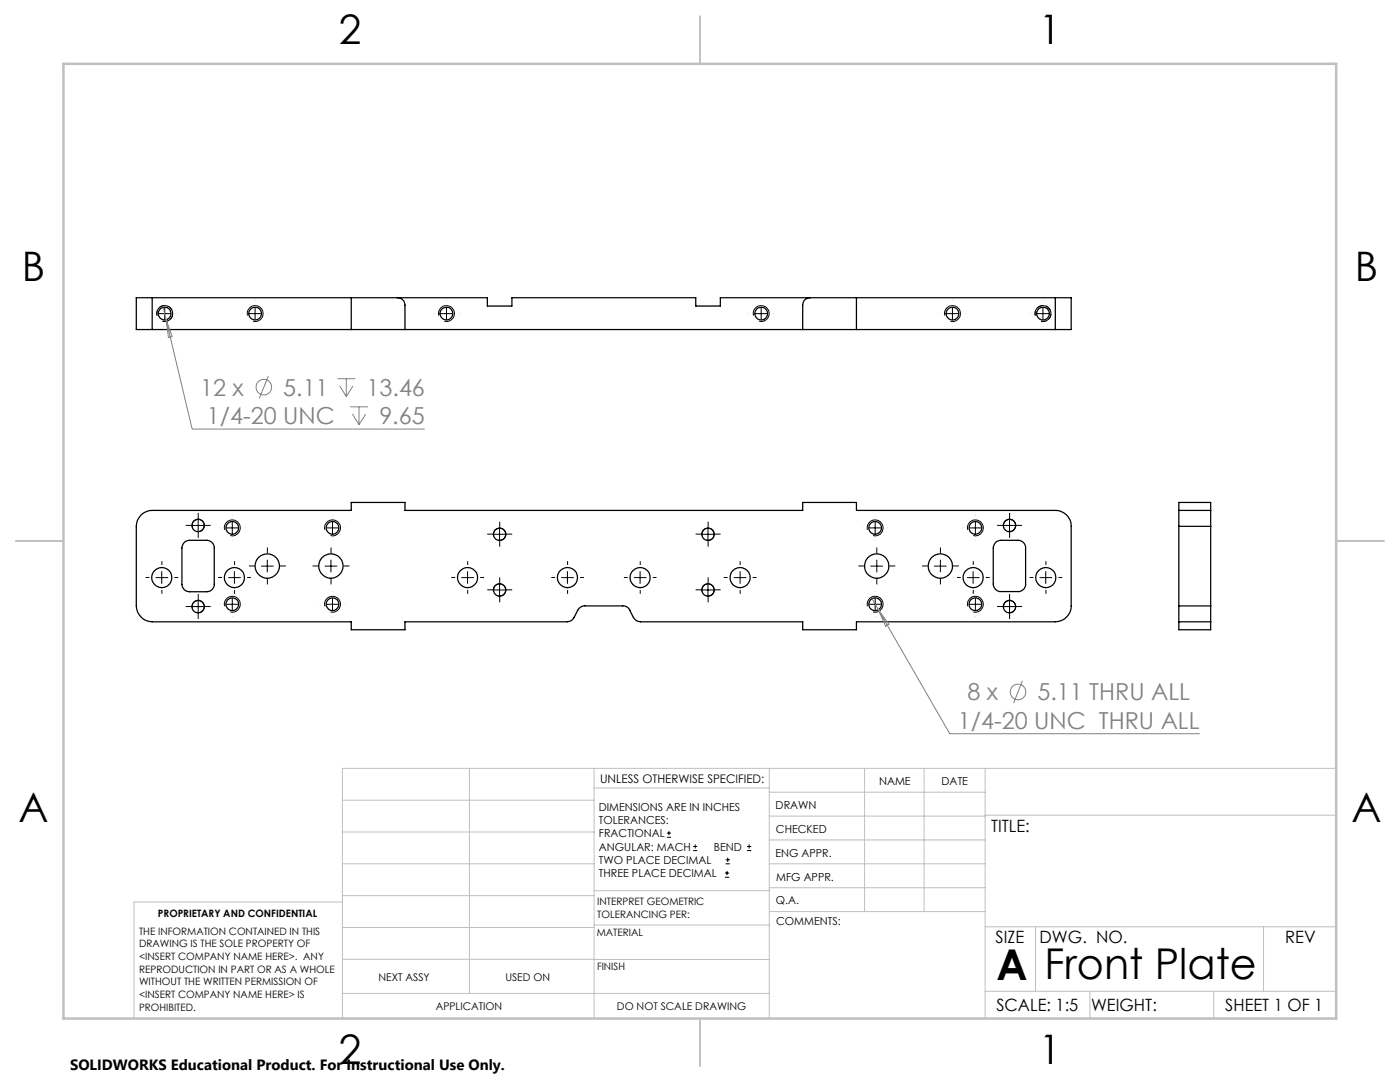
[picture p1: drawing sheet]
<svg xmlns="http://www.w3.org/2000/svg" width="279mm" height="216mm" viewBox="0 0 279 216" stroke-linecap="round" stroke-linejoin="round" font-family="sans-serif">
<g fill="none" stroke="#000" stroke-width=".25">
<path d="M30.4 59.4h-3.2v6.4h3.2M30.4 59.4h66.9v1.7h4.9v-1.7h36.7v1.7h4.9v-1.7h66.8M30.4 59.4v6.4M70.1 59.4v6.4M79.3 59.4a1.51 1.51 0 0 1 1.5 1.5v4.9M161.7 59.4a1.45 1.45 0 0 0-1.5 1.5v4.9M170.9 59.4v6.4M210.6 59.4h3.2v6.4h-3.2M210.6 59.4v6.4M30.4 65.8h180.2M28.2 102.8a3.3 3.3 0 0 1 2.2-1h39.7v-1.5h10.7v1.5h79.4v-1.5h10.7v1.5h39.7a3.1 3.1 0 0 1 3.2 3.2v15.9a3.2 3.2 0 0 1-3.2 3.2h-39.7v1.6h-10.7v-1.6h-32.4a1.68 1.68 0 0 1-1.4-.9l-.7-1.4a1.42 1.42 0 0 0-1.4-.9h-7.6a1.51 1.51 0 0 0-1.4 .9l-.7 1.4a1.57 1.57 0 0 1-1.4 .9h-32.4v1.6h-10.7v-1.6h-39.7a3.3 3.3 0 0 1-3.2-3.2v-15.9a3.1 3.1 0 0 1 1-2.2zM36.8 108.3l.2-.2 .8-.3h3.5a1.51 1.51 0 0 1 1.5 1.5v7.3a1.45 1.45 0 0 1-1.5 1.5h-3.5a1.51 1.51 0 0 1-1.5-1.5v-7.3z"/>
<path d="M198.9 108.1l.8-.3h3.5a1.51 1.51 0 0 1 1.5 1.5v7.3a1.45 1.45 0 0 1-1.5 1.4h-3.5a1.51 1.51 0 0 1-1.5-1.4v-7.3l.3-.8zM235.3 101.8v3.2M235.3 101.8v-1.5h6.3v1.5M235.3 101.8h6.3M235.3 105h6.3M235.3 105v15.9M241.6 101.8v3.2M241.6 105v15.9M235.3 120.9v3.2M235.3 124.1h6.3M235.3 124.1v1.6h6.3v-1.6M235.3 120.9h6.3"/>
<path d="M241.6 120.9v3.2"/>
<circle cx="32.9" cy="62.6" r="1.28"/>
<circle cx="50.9" cy="62.6" r="1.28"/>
<circle cx="89.1" cy="62.6" r="1.28"/>
<circle cx="151.9" cy="62.6" r="1.28"/>
<circle cx="190.1" cy="62.6" r="1.28"/>
<circle cx="208.2" cy="62.6" r="1.28"/>
<circle cx="32.3" cy="115.2" r="2.02"/>
<circle cx="39.5" cy="104.8" r="1.24"/>
<circle cx="46.4" cy="105.3" r="1.28"/>
<circle cx="46.8" cy="115.2" r="2.02"/>
<circle cx="53.3" cy="112.9" r="2.45"/>
<circle cx="66" cy="112.9" r="2.45"/>
<circle cx="66.4" cy="105.3" r="1.28"/>
<circle cx="93.3" cy="115.2" r="2.02"/>
<circle cx="99.7" cy="106.6" r="1.25"/>
<circle cx="99.7" cy="117.7" r="1.25"/>
<circle cx="113.3" cy="115.2" r="2.02"/>
<circle cx="127.8" cy="115.2" r="2.02"/>
<circle cx="141.3" cy="117.7" r="1.25"/>
<circle cx="141.3" cy="106.6" r="1.25"/>
<circle cx="147.7" cy="115.2" r="2.02"/>
<circle cx="174.7" cy="105.3" r="1.28"/>
<circle cx="175" cy="113" r="2.43"/>
<circle cx="187.7" cy="113" r="2.43"/>
<circle cx="194.2" cy="115.2" r="2.02"/>
<circle cx="194.7" cy="105.3" r="1.28"/>
<circle cx="201.5" cy="104.8" r="1.24"/>
<circle cx="208.7" cy="115.2" r="2.02"/>
<circle cx="39.5" cy="121" r="1.24"/>
<circle cx="46.4" cy="120.6" r="1.28"/>
<circle cx="66.4" cy="120.6" r="1.28"/>
<circle cx="174.7" cy="120.6" r="1.28"/>
<circle cx="194.7" cy="120.6" r="1.28"/>
<circle cx="201.5" cy="121" r="1.24"/>
</g>
<g fill="none" stroke="#808080" stroke-width=".2">
<path d="M32.6 61.3l5.7 24.3h46.5M33.2 63.8l1.2 3.4-.8 .1zM53.6 75l-1.8 4.5M67.3 75.6h3.6M67.8 77l1.3 2.1M69.1 75.6v3.5M70.4 77l-1.3 2.1M69.9 81.2h3.5M70.3 82.6l1.3 2.1M71.6 81.2v3.5M73 82.6l-1.4 2.1M174 119.5l1.3 2.2"/>
<path d="M175.3 121.7l14.2 24.7h49.9M175.3 121.7l2.1 2.9-.7 .4zM204 135.9l-1.7 4.4"/>
<circle cx="52.7" cy="77.2" r="1.55"/>
<circle cx="203.2" cy="138.1" r="1.55"/>
</g>
<g fill="none" stroke="#000" stroke-width=".2">
<path d="M31.3 63a1.58 1.58 0 0 1 1.4-2 1.58 1.58 0 0 1 1.7 1.7 1.58 1.58 0 0 1-1.9 1.4M31.6 62.6h2.5M32.9 61.3v2.5M49.4 63a1.58 1.58 0 0 1 1.4-2 1.58 1.58 0 0 1 1.7 1.7 1.58 1.58 0 0 1-2 1.4M49.7 62.6h2.5M50.9 61.3v2.5M87.6 63a1.58 1.58 0 0 1 1.4-2 1.58 1.58 0 0 1 1.7 1.7 1.58 1.58 0 0 1-2 1.4M87.8 62.6h2.5M89.1 61.3v2.5M150.4 63a1.58 1.58 0 0 1 1.4-2 1.58 1.58 0 0 1 1.7 1.7 1.58 1.58 0 0 1-2 1.4M150.7 62.6h2.5M151.9 61.3v2.5"/>
<path d="M188.6 63a1.58 1.58 0 0 1 1.4-2 1.58 1.58 0 0 1 1.7 1.7 1.58 1.58 0 0 1-2 1.4M188.8 62.6h2.5M190.1 61.3v2.5M206.6 63a1.58 1.58 0 0 1 1.4-2 1.58 1.58 0 0 1 1.7 1.7 1.58 1.58 0 0 1-1.9 1.4M206.9 62.6h2.5M208.1 61.3v2.5M31 115.3h2.5M32.3 114v2.5M38.3 104.8h2.5M38.4 105.2a1.2 1.2 0 0 1 1-1.5 1.2 1.2 0 0 1 1.3 1.3 1.2 1.2 0 0 1-1.5 1M39.5 103.6v2.5M39.5 119.8v2.5"/>
<path d="M44.8 105.7a1.58 1.58 0 0 1 1.4-1.9 1.58 1.58 0 0 1 1.7 1.7 1.58 1.58 0 0 1-1.9 1.4M45.1 105.3h2.5M45.5 115.3h2.5M46.4 104.1v2.5M46.4 119.3v2.5M46.8 114v2.5M52.1 113h2.5M53.3 111.7v2.5M64.8 113h2.5M64.8 105.7a1.58 1.58 0 0 1 1.4-1.9 1.58 1.58 0 0 1 1.7 1.7 1.58 1.58 0 0 1-1.9 1.4M65.1 105.3h2.5M66 111.7v2.5"/>
<path d="M66.4 104.1v2.5M66.4 119.3v2.5M92.1 115.3h2.5M93.3 114v2.5M98.5 106.6h2.5M98.5 117.7h2.5M98.5 106.9a1.21 1.21 0 0 1 1.1-1.5 1.21 1.21 0 0 1 1.3 1.3 1.21 1.21 0 0 1-1.5 1.1M98.5 118a1.21 1.21 0 0 1 1.1-1.5 1.21 1.21 0 0 1 1.3 1.3 1.21 1.21 0 0 1-1.5 1.1M99.7 105.3v2.5M99.7 116.5v2.5M112 115.3h2.5M113.2 114v2.5"/>
<path d="M126.5 115.3h2.5M127.7 114v2.5M140.1 106.6h2.5M140.1 117.7h2.5M140.1 106.9a1.21 1.21 0 0 1 1.1-1.5 1.21 1.21 0 0 1 1.3 1.3 1.21 1.21 0 0 1-1.5 1.1M140.1 118a1.21 1.21 0 0 1 1.1-1.5 1.21 1.21 0 0 1 1.3 1.3 1.21 1.21 0 0 1-1.5 1.1M141.3 105.3v2.5M141.3 116.5v2.5M146.4 115.3h2.5M147.7 114v2.5M173.1 105.7a1.58 1.58 0 0 1 1.4-1.9 1.58 1.58 0 0 1 1.7 1.7 1.58 1.58 0 0 1-2 1.4M173.4 105.3h2.5"/>
<path d="M173.7 113h2.5M174.7 104.1v2.5M174.7 119.3v2.5M175 111.7v2.5M186.4 113h2.5M187.7 111.7v2.5M193 115.3h2.5M193.1 105.7a1.58 1.58 0 0 1 1.4-1.9 1.58 1.58 0 0 1 1.7 1.7 1.58 1.58 0 0 1-2 1.4M193.4 105.3h2.5M194.2 114v2.5M194.7 104.1v2.5M194.7 119.3v2.5"/>
<path d="M200.2 104.8h2.5M200.3 105.2a1.2 1.2 0 0 1 1.1-1.5 1.2 1.2 0 0 1 1.3 1.3 1.2 1.2 0 0 1-1.5 1M201.5 103.6v2.5M201.5 119.8v2.5M207.5 115.3h2.5M208.7 114v2.5M38.3 121h2.5M38.4 121.4a1.2 1.2 0 0 1 1-1.6 1.2 1.2 0 0 1 1.3 1.3 1.2 1.2 0 0 1-1.5 1.1M44.8 121a1.58 1.58 0 0 1 1.4-2 1.58 1.58 0 0 1 1.7 1.7 1.58 1.58 0 0 1-1.9 1.4M45.1 120.6h2.5M64.8 121a1.58 1.58 0 0 1 1.4-2 1.58 1.58 0 0 1 1.7 1.7 1.58 1.58 0 0 1-1.9 1.4M65.1 120.6h2.5"/>
<path d="M173.1 121a1.58 1.58 0 0 1 1.4-2 1.58 1.58 0 0 1 1.7 1.7 1.58 1.58 0 0 1-2 1.4M173.4 120.6h2.5M193.1 121a1.58 1.58 0 0 1 1.4-2 1.58 1.58 0 0 1 1.7 1.7 1.58 1.58 0 0 1-2 1.4M193.4 120.6h2.5M200.2 121h2.5M200.3 121.4a1.2 1.2 0 0 1 1.1-1.6 1.2 1.2 0 0 1 1.3 1.3 1.2 1.2 0 0 1-1.5 1.1M133.1 167.1h.8M133.1 166.2h.8M133.5 165.8v.9M138.3 169.7h.8M138.3 168.9h.8M138.7 168.5v.8"/>
<path d="M144.7 175h.8M144.7 174.2h.8M144.8 172.4h.9M144.8 171.6h.9M145.1 173.8v.8M145.2 171.1v.9M149.1 169.7h.8M149.1 168.9h.8M149.5 168.5v.8"/>
</g>
<path d="M32.5 64.1a1.59 1.59 0 0 0 2-1.4 1.59 1.59 0 0 0-1.8-1.7 1.59 1.59 0 0 0-1.3 2M207.8 64.1a1.59 1.59 0 0 0 1.9-1.4 1.59 1.59 0 0 0-1.7-1.7 1.59 1.59 0 0 0-1.4 2" fill="none" stroke="#000" stroke-width=".2" stroke-dasharray="1.3 .6" stroke-dashoffset=".3" stroke-linecap="butt"/>
<g fill="none" stroke="#000" stroke-width=".2" stroke-dasharray="15.2 1.3 1.3 1.3" stroke-linecap="butt">
<path d="M32.9 60.1v-.1M50.9 60.1v-.1M53.4 62.6h.1M89.1 60.1v-.1M151.9 60.1v-.1M154.4 62.6h.1M190.1 60.1v-.1M205.7 62.6h-.1M208.2 60.1v-.1M29.8 115.2h-.7M32.3 112.7v-.7M32.3 117.7v.8"/>
<path d="M34.8 115.2h.8M38.3 104.8h-1.2M39.6 119.8v-1.3M39.6 103.6v-1.3M39.6 106.1v1.2M40.8 104.8h1.3M44.3 115.2h-.7M46.4 118.1v-.1M46.8 112.7v-.7M46.8 117.7v.8M49.3 115.2h.8M50.9 112.9h-1.2"/>
<path d="M53.4 110.4v-1.1M53.4 115.4v1.2M55.9 112.9h1.1M63.6 112.9h-1.2M66.1 110.4v-1.1M66.1 115.4v1.2M66.4 118.1v-.1M68.6 112.9h1.1M90.8 115.2h-.7M93.3 112.7v-.7M93.3 117.7v.8M95.8 115.2h.8"/>
<path d="M98.5 106.6h-1.3M98.5 117.7h-1.3M99.7 105.3v-1.2M99.7 107.8v1.3M99.7 116.4v-1.2M99.7 118.9v1.3M101 106.6h1.2M101 117.7h1.2M110.8 115.2h-.8M113.3 112.7v-.7M113.3 117.7v.8M115.8 115.2h.7"/>
<path d="M125.3 115.2h-.8M127.8 112.7v-.7M127.8 117.7v.8M130.3 115.2h.7M140.1 106.6h-1.3M140.1 117.7h-1.3M141.3 105.3v-1.2M141.3 107.8v1.3M141.3 116.4v-1.2M141.3 118.9v1.3M142.6 106.6h1.2M142.6 117.7h1.2"/>
<path d="M145.2 115.2h-.7M147.7 112.7v-.7M147.7 117.7v.8M150.2 115.2h.8M172.2 105.3h-.1M172.5 112.9h-1.2M174.7 118.1v-.1M175 110.4v-1.1M175 115.4v1.2M177.5 112.9h1.2M185.2 112.9h-1.2M187.7 110.4v-1.1"/>
<path d="M187.7 115.4v1.2M190.2 112.9h1.2M191.7 115.2h-.7M192.2 105.3h-.1M194.2 112.7v-.7M194.2 117.7v.8M194.7 118.1v-.1M196.7 115.2h.8M200.2 104.8h-1.2M201.5 103.6v-1.3M201.5 106.1v1.2M201.5 119.8v-1.3"/>
<path d="M202.7 104.8h1.3M206.2 115.2h-.7M208.7 112.7v-.7M208.7 117.7v.8M211.2 115.2h.8M38.3 121h-1.2M39.6 122.3v1.2M40.8 121h1.3M172.2 120.6h-.1M192.2 120.6h-.1M200.2 121h-1.2M201.5 122.3v1.2"/>
<path d="M202.7 121h1.3"/>
</g>
<g fill="none" stroke="#c0c0c0" stroke-width=".2">
<path d="M68.3 159.7h50.3M93.7 153.3v44.9M118.6 153.3v49.9M118.6 157.2h34.9M153.5 153.3v49.9M153.5 158.1h43.1M172.5 153.3v28.6M184.4 153.3v28.6M196.6 153.3v49.9M266.7 153.3h-198.4v49.9M68.3 178.7h50.3M68.3 172.4h50.3"/>
<path d="M68.3 166h50.3M68.3 180h-41.6v23.2M118.6 177.7h35M153.5 167.6h43.1M153.5 162.8h43.1M153.5 172.4h43.1M153.5 177.1h43.1M196.6 162.7h70.1M68.3 198.2h85.2M68.3 191.4l85.2 .1M68.3 185.1h50.3M118.6 184.6h35"/>
<path d="M153.6 181.9h43M196.6 197.8h70.1M196.6 184.9h70.1M206.7 184.9v12.9M217.5 197.8v5.4M242.2 197.8v5.4M252.2 184.9v12.9"/>
</g>
<path d="M139.7 3.2v9.5M3.1 107.9h9.6M266.7 107.9h9.5M139.7 203.2v9.6" fill="none" stroke="#c0c0c0" stroke-width=".25"/>
<path d="M12.7 12.7h254v190.5h-254z" fill="none" stroke="#c0c0c0" stroke-width=".5"/>
<g font-size="8.5">
<text x="198.9" y="195.5">A</text>
<text x="208.4" y="195.4">Front Plate</text>
</g>
<g font-size="8.1">
<text x="67.6" y="8.9">2</text>
<text x="207.3" y="8.9">1</text>
<text x="4.4" y="56.2">B</text>
<text x="270.4" y="56.2">B</text>
<text x="3.7" y="164.1">A</text>
<text x="269.7" y="164.1">A</text>
<text x="67.6" y="212.4">2</text>
<text x="207.3" y="212.4">1</text>
</g>
<g font-size="4.7" fill="#808080">
<text x="40" y="78.9">12 x</text>
<text x="56.5" y="78.9">5.11</text>
<text x="73.2" y="78.9">13.46</text>
<text x="41.3" y="84.6">1/4-20 UNC</text>
<text x="75.7" y="84.6">9.65</text>
<text x="193.1" y="139.8">8 x</text>
<text x="207" y="139.8">5.11 THRU ALL</text>
<text x="191.2" y="145.4">1/4-20 UNC THRU ALL</text>
</g>
<g font-size="3.4">
<text x="197.8" y="166">TITLE:</text>
<text x="198.7" y="188.1">SIZE</text>
<text x="207.5" y="188.1">DWG. NO.</text>
<text x="256.5" y="188.2">REV</text>
<text x="198.8" y="201.7">SCALE: 1:5</text>
<text x="217.7" y="201.8">WEIGHT:</text>
<text x="244.5" y="201.7">SHEET 1 OF 1</text>
</g>
<text font-size="3" x="14" y="213.5">SOLIDWORKS Educational Product. For Instructional Use Only.</text>
<text font-size="2.4" x="119.8" y="156.2">UNLESS OTHERWISE SPECIFIED:</text>
<g font-size="2.2">
<text x="119.5" y="161.8">DIMENSIONS ARE IN INCHES</text>
<text x="154.8" y="161.4">DRAWN</text>
<text x="175.4" y="156.6">NAME</text>
<text x="187.9" y="156.7">DATE</text>
<text x="119.5" y="164.4">TOLERANCES:</text>
<text x="119.5" y="167.1">FRACTIONAL</text>
<text x="154.9" y="166.3">CHECKED</text>
<text x="119.5" y="169.7">ANGULAR: MACH</text>
<text x="119.5" y="172.4">TWO PLACE DECIMAL</text>
<text x="142.5" y="169.7">BEND</text>
<text x="154.8" y="170.9">ENG APPR.</text>
<text x="119.5" y="175">THREE PLACE DECIMAL</text>
<text x="154.9" y="175.7">MFG APPR.</text>
<text x="154.9" y="180.4">Q.A.</text>
<text x="154.9" y="184.6">COMMENTS:</text>
</g>
<g font-size="2.1">
<text x="75.5" y="195.7">NEXT ASSY</text>
<text x="100.9" y="195.7">USED ON</text>
<text x="86.9" y="201.5">APPLICATION</text>
<text x="123.1" y="201.6">DO NOT SCALE DRAWING</text>
</g>
<g font-size="2">
<text x="31.5" y="182.9">PROPRIETARY AND CONFIDENTIAL</text>
<text x="119.2" y="180.6">INTERPRET GEOMETRIC</text>
<text x="119.2" y="183.1">TOLERANCING PER:</text>
<text x="27.8" y="186.5">THE INFORMATION CONTAINED IN THIS</text>
<text x="27.8" y="189">DRAWING IS THE SOLE PROPERTY OF</text>
<text x="27.8" y="191.6">&lt;INSERT COMPANY NAME HERE&gt;. ANY</text>
<text x="119.1" y="186.7">MATERIAL</text>
<text x="27.8" y="194.1">REPRODUCTION IN PART OR AS A WHOLE</text>
<text x="27.8" y="196.6">WITHOUT THE WRITTEN PERMISSION OF</text>
<text x="119.1" y="193.5">FINISH</text>
<text x="27.8" y="199.1">&lt;INSERT COMPANY NAME HERE&gt; IS</text>
<text x="27.8" y="201.7">PROHIBITED.</text>
</g>
</svg>
